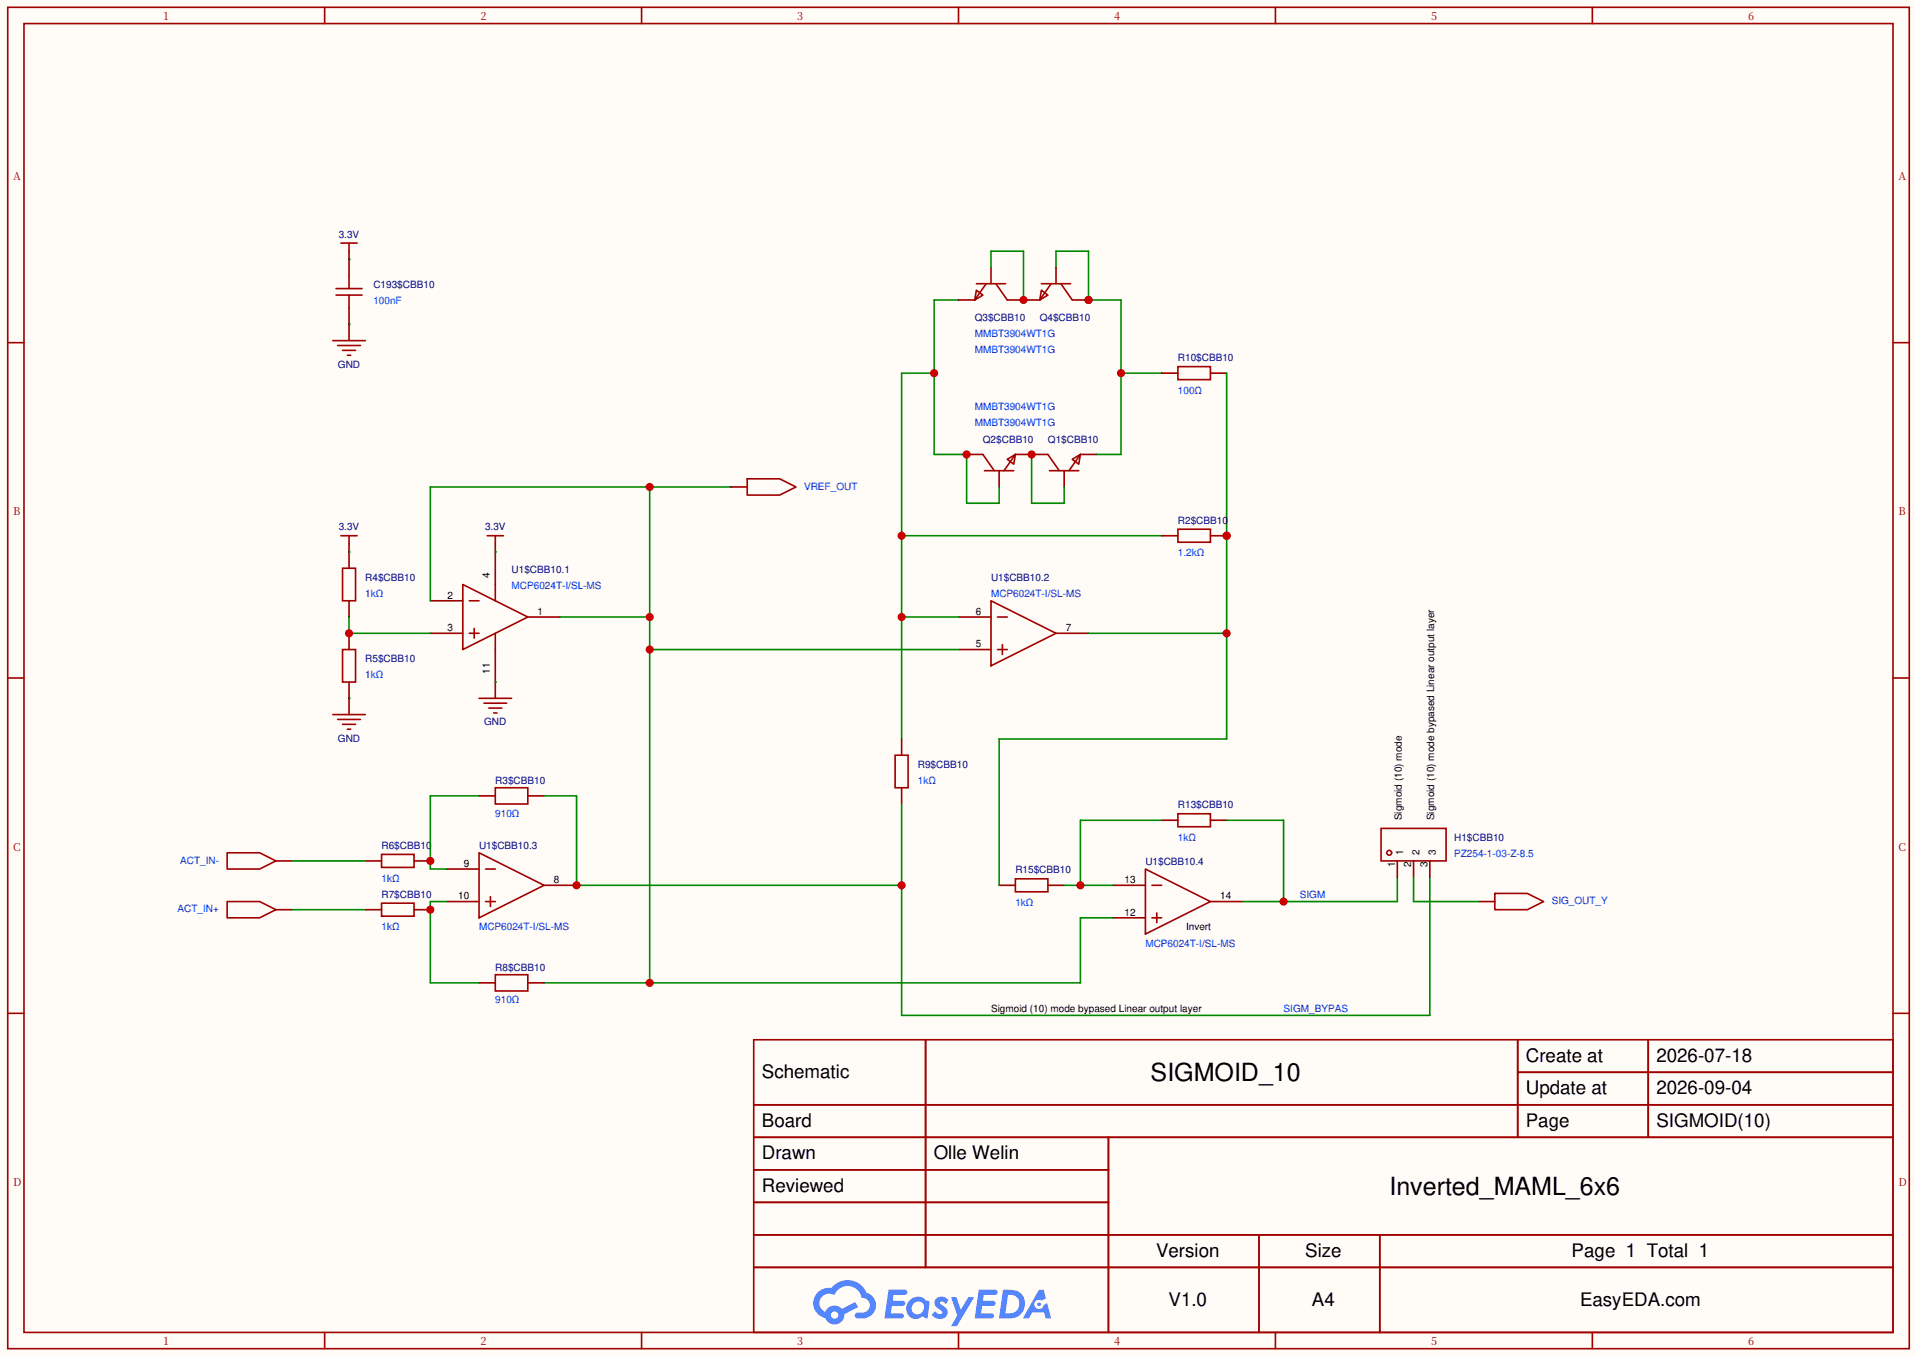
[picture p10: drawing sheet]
<svg xmlns="http://www.w3.org/2000/svg" width="297mm" height="210mm" viewBox="0 0 297 210" stroke-linecap="round" stroke-linejoin="round" font-family="sans-serif">
<path d="M.1 0h296.6v210h-296.6z" fill="#fffcf7"/>
<g fill="none" stroke="#a10000" stroke-width=".25">
<path d="M1.2 1.1h294.6v207.8h-294.6zM3.7 3.7h289.6v202.6h-289.6zM50.3 1.1v2.6M99.4 1.1v2.6M148.5 1.1v2.6M197.6 1.1v2.6M246.7 1.1v2.6M1.2 53.1h2.5M293.3 53.1h2.5M1.2 105h2.5M293.3 105h2.5M1.2 156.9h2.5"/>
<path d="M293.3 156.9h2.5M116.8 161h176.5v45.3h-176.5zM116.8 171.1h176.5M116.8 176.1h176.5M143.4 161v35.3M171.7 176.1v30.2M235.1 161v15.1M235.1 166.1h58.2M255.4 161v15.1M116.8 181.2h54.9M116.8 191.2h176.5M116.8 186.2h54.9"/>
<path d="M116.8 196.3h176.5M195.1 191.2v15.1M213.8 191.2v15.1M50.3 206.3v2.6M99.4 206.3v2.6M148.5 206.3v2.6M197.6 206.3v2.6M246.7 206.3v2.6"/>
</g>
<g fill="#5487ff">
<path d="M145.1 201.1a1.29 1.29 0 0 1 1.8 .3l-.4 .6a.54 .54 0 0 0-.9-.3l.1 .2a2.3 2.3 0 0 1 1.1 1.3 1.35 1.35 0 0 1-1.1 1.1 1.35 1.35 0 0 1-1.4-.7l.6-.5a.7 .7 0 0 0 1.1 .3l-.2-.4a1.58 1.58 0 0 1-1-1.5z"/>
<path d="M147.4 200.9h.8l.6 1.9 1.2-1.9h.9l-2.7 4.5h-.9l1-1.7z"/>
<path d="M137.7 199.7h1.6a1.29 1.29 0 0 1 1.2 .2 .39 .39 0 0 1-.3 .6h-1.8l-.1 .9h1.6a.39 .39 0 0 1 .4 .5 .39 .39 0 0 1-.5 .3h-1.6l-.2 1.2h.8a1.22 1.22 0 0 1 1.2 .2 .39 .39 0 0 1-.4 .6h-2.6z"/>
<path d="M151.6 199.7h1.7a1.31 1.31 0 0 1 1.2 .2 .39 .39 0 0 1-.4 .6h-1.7l-.1 .9h1.6a.39 .39 0 0 1 .3 .5 .39 .39 0 0 1-.4 .3h-1.6l-.2 1.2h.8a1.22 1.22 0 0 1 1.2 .2 .39 .39 0 0 1-.4 .6h-2.6z"/>
<path d="M161 199.7h.7l.3 1.4-.6 .3a.75 .75 0 0 0-1.1 .3 .75 .75 0 0 0 .5 1 .75 .75 0 0 0 .9-.6l.5-.3 .6 2.4h-.8l-.2-1h-1.9l-.5 1h-.9z"/>
<path d="M155.4 199.7l-.6 4.5h1.4a2.25 2.25 0 0 0 2.5-1.7 2.25 2.25 0 0 0-1.3-2.6zM156.2 200.5a1.49 1.49 0 0 1 1.7 1.5 1.49 1.49 0 0 1-1.9 1.4h-.2z"/>
<path d="M140.8 201.5a1.59 1.59 0 0 0-.2 2 1.59 1.59 0 0 0 2 .6l.3-.3 .4 .3 .4 .1 .3-2.5-.2-.2-.1-.1a.56 .56 0 0 1-.6-.3 1.73 1.73 0 0 0-2.3 .4zM141.5 201.9a.96 .96 0 0 1 1.5 0 .96 .96 0 0 1-.2 1.4 .95 .95 0 0 1-1.4-.1 .95 .95 0 0 1 .1-1.3z"/>
<path d="M126.7 200.1a2.35 2.35 0 0 0 1.1 4 1.53 1.53 0 0 0 1.8 1 1.53 1.53 0 0 0 1.2-1.6l2.2-1.1-.5-.7-2.1 1a1.56 1.56 0 0 0-2.5 .5 1.49 1.49 0 0 1-.8-2.1 1.49 1.49 0 0 1 2.2-.5 2.21 2.21 0 0 1 2.3-1.4 2.21 2.21 0 0 1 1.9 1.8 1.15 1.15 0 0 1 1.3 1 1.15 1.15 0 0 1-1.1 1.3h-.7a.46 .46 0 0 0-.6 .4 .46 .46 0 0 0 .5 .5 2.24 2.24 0 0 0 2.8-2.5 2.1 2.1 0 0 0-1.5-1.5 3.2 3.2 0 0 0-5.4-.7l-.3-.1a2.53 2.53 0 0 0-1.8 .7zM128.7 203.7a.6 .6 0 0 1 1.2 0 .6 .6 0 0 1-1.2 0z"/>
<circle cx="161" cy="202" r=".28"/>
</g>
<g fill="none" stroke="#870000" stroke-width=".25">
<path d="M54.1 38.9v1.3M149.8 70.4h2.5M154.8 72.9v2.5M157.3 70.4h5M164.9 72.9v2.5M167.4 70.4h2.5M54.1 84.2v1.3M66.7 98.1h5M66.7 93h5M76.7 84.2v6.3M81.8 95.6h5M148.5 95.6h5"/>
<path d="M163.6 98.1h5M76.7 100.6v5M148.5 100.6h5M69.2 139.6h5M69.2 134.6h5M84.3 137.1h5M172.4 137.1h5.1M187.5 139.6h5.1M172.4 142.1h5.1"/>
</g>
<g fill="none" stroke="#a10000" stroke-width=".25">
<path d="M52.8 37.6h2.5M54.1 37.6v1.3M152.3 70.4l1.7 2.5M152.5 72.9h4.6M156.1 71.1l1.2-.7-.2 1.5zM157.3 70.4l-1.7 2.5M162.3 70.4l1.8 2.5M162.6 72.9h4.5M166.1 71.1l1.3-.7-.3 1.5zM167.4 70.4l-1.8 2.5M52.8 83h2.5M54.1 83v1.2"/>
<path d="M71.7 90.5l10.1 5.1-10.1 5zM72.7 93h1.5M72.7 98.1h1.5M73.5 97.3v1.5M75.5 83h2.5M76.7 83v1.2M76.7 90.5v2.5M76.7 98.1v2.5M153.5 93l10.1 5.1-10.1 5zM154.5 95.6h1.6M155.3 99.8v1.5M154.5 100.6h1.6"/>
<path d="M74.2 132.1l10.1 5-10.1 5zM75.2 139.6h1.5M75.2 134.6h1.5M76 138.9v1.5M177.5 134.6l10 5-10 5.1zM178.5 137.1h1.5M178.5 142.1h1.5M179.2 141.4v1.5"/>
</g>
<path d="M159.8 70.4v7.5h5.1v-2.5" fill="none" stroke="#008700" stroke-width=".25"/>
<circle cx="159.8" cy="70.4" r=".63" fill="#c00"/>
<path d="M144.7 57.8h-5v56.6M148.5 46.5h-3.8v23.9h5.1v7.5h5v-2.5M139.7 83h40.3M139.7 95.6h8.8" fill="none" stroke="#008700" stroke-width=".25"/>
<g fill="#c00">
<circle cx="149.8" cy="70.4" r=".63"/>
<circle cx="144.7" cy="57.8" r=".63"/>
<circle cx="139.7" cy="83" r=".63"/>
<circle cx="139.7" cy="95.6" r=".63"/>
</g>
<path d="M163.6 41.4v-2.5h5v7.6h5.1v23.9h-3.8M173.7 57.8h6.3" fill="none" stroke="#008700" stroke-width=".25"/>
<g fill="#c00">
<circle cx="173.7" cy="57.8" r=".63"/>
<circle cx="168.6" cy="46.5" r=".63"/>
</g>
<path d="M148.5 46.5h2.5M153.5 41.4v2.5M156.1 46.5h2.5M163.6 41.4v2.5M166.1 46.5h2.5" fill="none" stroke="#870000" stroke-width=".25"/>
<path d="M151.3 44.9l1 .8-1.3 .8zM151.3 43.9h4.5M152.8 43.9l-1.8 2.6M154.3 43.9l1.8 2.6" fill="none" stroke="#a10000" stroke-width=".25"/>
<circle cx="168.6" cy="46.5" r=".63" fill="#c00"/>
<path d="M158.6 46.5h2.5" fill="none" stroke="#870000" stroke-width=".25"/>
<path d="M161.3 44.9l1 .8-1.2 .8zM161.3 43.9h4.6M162.9 43.9l-1.8 2.6M164.4 43.9l1.7 2.6" fill="none" stroke="#a10000" stroke-width=".25"/>
<path d="M153.5 41.4v-2.5h5.1v7.6" fill="none" stroke="#008700" stroke-width=".25"/>
<circle cx="158.6" cy="46.5" r=".63" fill="#c00"/>
<path d="M54.1 40.2v2.5M54.1 47.7v5.1M180 57.8h2.5M187.5 57.8h2.5M54.1 108.1v2.6M76.7 105.6v2.5" fill="none" stroke="#870000" stroke-width=".25"/>
<g fill="none" stroke="#a10000" stroke-width=".25">
<path d="M51.6 52.8h5M52.1 44.7h4M52.1 45.7h4M52.3 53.5h3.5M53.1 54.3h2M53.8 55h.5M54.1 42.7v2M54.1 45.7v2M182.5 56.8h5v2h-5zM51.6 110.7h5M52.3 111.4h3.5M53.1 112.2h2"/>
<path d="M53.8 112.9h.5M74.2 108.1h5.1M75 108.9h3.5M75.7 109.7h2M76.5 110.4h.5"/>
</g>
<path d="M54.1 40.2h.1M54.1 50.2h.1M100.7 75.4v76.8M113.2 75.4h-46.5v17.6M76.7 85.5h.1M86.8 95.6h13.9M76.7 105.6h.1M100.7 100.6h47.8M172.4 142.1h-5v10.1h-83.1" fill="none" stroke="#008700" stroke-width=".25"/>
<g fill="#c00">
<circle cx="100.7" cy="75.4" r=".63"/>
<circle cx="100.7" cy="95.6" r=".63"/>
<circle cx="100.7" cy="100.6" r=".63"/>
<circle cx="100.7" cy="152.2" r=".63"/>
</g>
<g fill="none" stroke="#870000" stroke-width=".25">
<path d="M54.1 85.5v2.5M54.1 93v2.6M54.1 98.1v2.5M54.1 105.6v2.5M139.7 114.4v2.6M56.6 133.3h2.5M64.1 133.3h2.6M139.7 122v2.5M154.8 137.1h2.5M162.3 137.1h2.6M180 127h2.5M187.5 127h2.5"/>
<path d="M56.6 140.9h2.5M64.1 140.9h2.6"/>
</g>
<path d="M53.1 88h2v5h-2zM53.1 100.6h2v5h-2zM138.7 117h2v5h-2zM59.1 139.9h5v2h-5zM59.1 132.3h5v2h-5zM157.3 136.1h5v2h-5zM182.5 126h5v2h-5z" fill="none" stroke="#a10000" stroke-width=".25"/>
<path d="M190 57.8v56.6h-35.2v22.7M168.6 98.1h21.4" fill="none" stroke="#008700" stroke-width=".25"/>
<g fill="#c00">
<circle cx="190" cy="98.1" r=".63"/>
<circle cx="190" cy="83" r=".63"/>
</g>
<path d="M76.7 122h5.1v2.5h-5.1zM76.7 151h5.1v2.5h-5.1z" fill="none" stroke="#a10000" stroke-width=".25"/>
<path d="M74.2 123.3h2.5M81.8 123.3h2.5M74.2 152.2h2.5M81.8 152.2h2.5" fill="none" stroke="#870000" stroke-width=".25"/>
<path d="M54.1 85.5h.1M54.1 95.6v2.5h12.6M54.1 108.1h.1" fill="none" stroke="#008700" stroke-width=".25"/>
<circle cx="54.1" cy="98.1" r=".63" fill="#c00"/>
<path d="M84.3 123.3h5v13.8h50.4M139.7 124.5v32.7h81.8v-21.4" fill="none" stroke="#008700" stroke-width=".25"/>
<g fill="#c00">
<circle cx="89.3" cy="137.1" r=".63"/>
<circle cx="139.7" cy="137.1" r=".63"/>
</g>
<path d="M74.2 123.3h-7.5v11.3h2.5" fill="none" stroke="#008700" stroke-width=".25"/>
<circle cx="66.7" cy="133.3" r=".63" fill="#c00"/>
<path d="M69.2 139.6h-2.5v12.6h7.5" fill="none" stroke="#008700" stroke-width=".25"/>
<circle cx="66.7" cy="140.9" r=".63" fill="#c00"/>
<path d="M187.5 83h2.5M42.7 133.3h2.6M42.7 140.9h2.6" fill="none" stroke="#870000" stroke-width=".25"/>
<path d="M35.2 132.1h5l2.5 1.2-2.5 1.3h-5zM35.2 139.6h5l2.5 1.3-2.5 1.2h-5z" fill="none" stroke="#a10000" stroke-width=".25"/>
<path d="M45.3 133.3h11.3M45.3 140.9h11.3" fill="none" stroke="#008700" stroke-width=".25"/>
<circle cx="190" cy="83" r=".63" fill="#c00"/>
<path d="M180 83h2.5" fill="none" stroke="#870000" stroke-width=".25"/>
<path d="M182.5 82h5v2h-5z" fill="none" stroke="#a10000" stroke-width=".25"/>
<path d="M164.9 137.1h7.5M180 127h-12.6v10.1" fill="none" stroke="#008700" stroke-width=".25"/>
<circle cx="167.4" cy="137.1" r=".63" fill="#c00"/>
<path d="M190 127h8.9v12.6M216.5 135.8v3.8h-23.9" fill="none" stroke="#008700" stroke-width=".25"/>
<circle cx="198.9" cy="139.6" r=".63" fill="#c00"/>
<path d="M113.2 75.4h2.6M216.5 133.3v2.5M219 133.3v2.5M221.5 133.3v2.5M229.1 139.6h2.5" fill="none" stroke="#870000" stroke-width=".25"/>
<g fill="none" stroke="#a10000" stroke-width=".25">
<path d="M115.8 74.2h5l2.5 1.2-2.5 1.3h-5zM214 128.3h10v5h-10zM231.6 138.4h5l2.5 1.2-2.5 1.3h-5z"/>
<circle cx="215.2" cy="132.1" r=".38"/>
</g>
<path d="M219 135.8v3.8h10.1" fill="none" stroke="#008700" stroke-width=".25"/>
<g font-size="3.9">
<text x="178.3" y="167.4">SIGMOID_10</text>
<text x="215.3" y="185">Inverted_MAML_6x6</text>
</g>
<g font-size="2.9">
<text x="118" y="166.9">Schematic</text>
<text x="236.4" y="164.4">Create at</text>
<text x="256.6" y="164.4">2026-07-18</text>
<text x="236.4" y="169.4">Update at</text>
<text x="256.6" y="169.4">2026-09-04</text>
<text x="118" y="174.5">Board</text>
<text x="118" y="179.5">Drawn</text>
<text x="144.7" y="179.5">Olle Welin</text>
<text x="236.4" y="174.5">Page</text>
<text x="256.6" y="174.5">SIGMOID(10)</text>
<text x="118" y="184.6">Reviewed</text>
<text x="179.1" y="194.6">Version</text>
<text x="202.2" y="194.6">Size</text>
<text x="243.5" y="194.6">Page 1 Total 1</text>
<text x="181" y="202.2">V1.0</text>
<text x="203.3" y="202.2">A4</text>
<text x="244.8" y="202.2">EasyEDA.com</text>
</g>
<g font-size="1.7" fill="#a00000">
<text x="25.3" y="3.1">1</text>
<text x="74.4" y="3.1">2</text>
<text x="123.5" y="3.1">3</text>
<text x="172.6" y="3.1">4</text>
<text x="221.7" y="3.1">5</text>
<text x="270.8" y="3.1">6</text>
<text x="2" y="27.9">A</text>
<text x="294.1" y="27.9">A</text>
<text x="2" y="79.8">B</text>
<text x="294.1" y="79.8">B</text>
<text x="2" y="131.7">C</text>
<text x="294.1" y="131.7">C</text>
<text x="2" y="183.7">D</text>
<text x="294.1" y="183.7">D</text>
<text x="25.3" y="208.4">1</text>
<text x="74.4" y="208.4">2</text>
<text x="123.5" y="208.4">3</text>
<text x="172.6" y="208.4">4</text>
<text x="221.7" y="208.4">5</text>
<text x="270.8" y="208.4">6</text>
</g>
<g font-size="1.5" fill="#000080">
<text x="52.5" y="36.8">3.3V</text>
<text x="57.9" y="44.6">C193$CBB10</text>
<text x="151" y="49.7">Q3$CBB10</text>
<text x="161.1" y="49.7">Q4$CBB10</text>
<text x="52.4" y="57">GND</text>
<text x="182.5" y="55.9">R10$CBB10</text>
<text x="152.3" y="68.5">Q2$CBB10</text>
<text x="162.3" y="68.5">Q1$CBB10</text>
<text x="52.5" y="82.1">3.3V</text>
<text x="75.1" y="82.1">3.3V</text>
<text x="182.5" y="81.1">R2$CBB10</text>
<text x="56.6" y="89.9">R4$CBB10</text>
<text x="79.3" y="88.7">U1$CBB10.1</text>
<text x="153.5" y="89.9">U1$CBB10.2</text>
<text x="56.6" y="102.5">R5$CBB10</text>
<text x="75" y="112.4">GND</text>
<text x="52.4" y="114.9">GND</text>
<text x="142.2" y="118.9">R9$CBB10</text>
<text x="76.7" y="121.4">R3$CBB10</text>
<text x="182.5" y="125.2">R13$CBB10</text>
<text x="59.1" y="131.5">R6$CBB10</text>
<text x="74.2" y="131.5">U1$CBB10.3</text>
<text x="225.3" y="130.2">H1$CBB10</text>
<text x="157.3" y="135.3">R15$CBB10</text>
<text x="177.5" y="134">U1$CBB10.4</text>
<text x="59.1" y="139">R7$CBB10</text>
<text x="76.7" y="150.4">R8$CBB10</text>
</g>
<g font-size="1.5" fill="#00f">
<text x="57.9" y="47.1">100nF</text>
<text x="151" y="52.2">MMBT3904WT1G</text>
<text x="151" y="54.7">MMBT3904WT1G</text>
<text x="151" y="63.5">MMBT3904WT1G</text>
<text x="182.5" y="61">100Ω</text>
<text x="151" y="66">MMBT3904WT1G</text>
<text x="124.6" y="75.8">VREF_OUT</text>
<text x="182.5" y="86.2">1.2kΩ</text>
<text x="56.6" y="92.5">1kΩ</text>
<text x="79.3" y="91.2">MCP6024T-I/SL-MS</text>
<text x="153.5" y="92.5">MCP6024T-I/SL-MS</text>
<text x="56.6" y="105">1kΩ</text>
<text x="142.2" y="121.4">1kΩ</text>
<text x="76.7" y="126.5">910Ω</text>
<text x="182.5" y="130.2">1kΩ</text>
<text x="27.9" y="133.8">ACT_IN-</text>
<text x="59.1" y="136.5">1kΩ</text>
<text x="225.3" y="132.7">PZ254-1-03-Z-8.5</text>
<text x="27.5" y="141.3">ACT_IN+</text>
<text x="157.3" y="140.3">1kΩ</text>
<text x="201.4" y="139">SIGM</text>
<text x="240.4" y="140">SIG_OUT_Y</text>
<text x="59.1" y="144.1">1kΩ</text>
<text x="74.2" y="144.1">MCP6024T-I/SL-MS</text>
<text x="177.5" y="146.6">MCP6024T-I/SL-MS</text>
<text x="76.7" y="155.4">910Ω</text>
<text x="198.9" y="156.7">SIGM_BYPAS</text>
</g>
<g font-size="1.5">
<text x="75.9" y="89.5" transform="rotate(-90 75.9 89.5)">4</text>
<text x="69.3" y="92.7">2</text>
<text x="83.3" y="95.2">1</text>
<text x="151.2" y="95.2">6</text>
<text x="69.3" y="97.7">3</text>
<text x="151.2" y="100.2">5</text>
<text x="165.1" y="97.7">7</text>
<text x="75.9" y="104.3" transform="rotate(-90 75.9 104.3)">11</text>
<text x="217.2" y="127" transform="rotate(-90 217.2 127)">Sigmoid (10) mode</text>
<text x="222.2" y="127" transform="rotate(-90 222.2 127)">Sigmoid (10) mode bypased Linear output layer</text>
<text x="71.8" y="134.2">9</text>
<text x="85.8" y="136.8">8</text>
<text x="174.2" y="136.8">13</text>
<text x="216.1" y="134.3" transform="rotate(-90 216.1 134.3)">1</text>
<text x="217.4" y="132.4" transform="rotate(-90 217.4 132.4)">1</text>
<text x="218.7" y="134.3" transform="rotate(-90 218.7 134.3)">2</text>
<text x="219.9" y="132.4" transform="rotate(-90 219.9 132.4)">2</text>
<text x="221.2" y="134.3" transform="rotate(-90 221.2 134.3)">3</text>
<text x="222.4" y="132.4" transform="rotate(-90 222.4 132.4)">3</text>
<text x="71" y="139.3">10</text>
<text x="174.2" y="141.8">12</text>
<text x="189" y="139.3">14</text>
<text x="183.8" y="144.1">Invert</text>
<text x="153.5" y="156.7">Sigmoid (10) mode bypased Linear output layer</text>
</g>
</svg>
